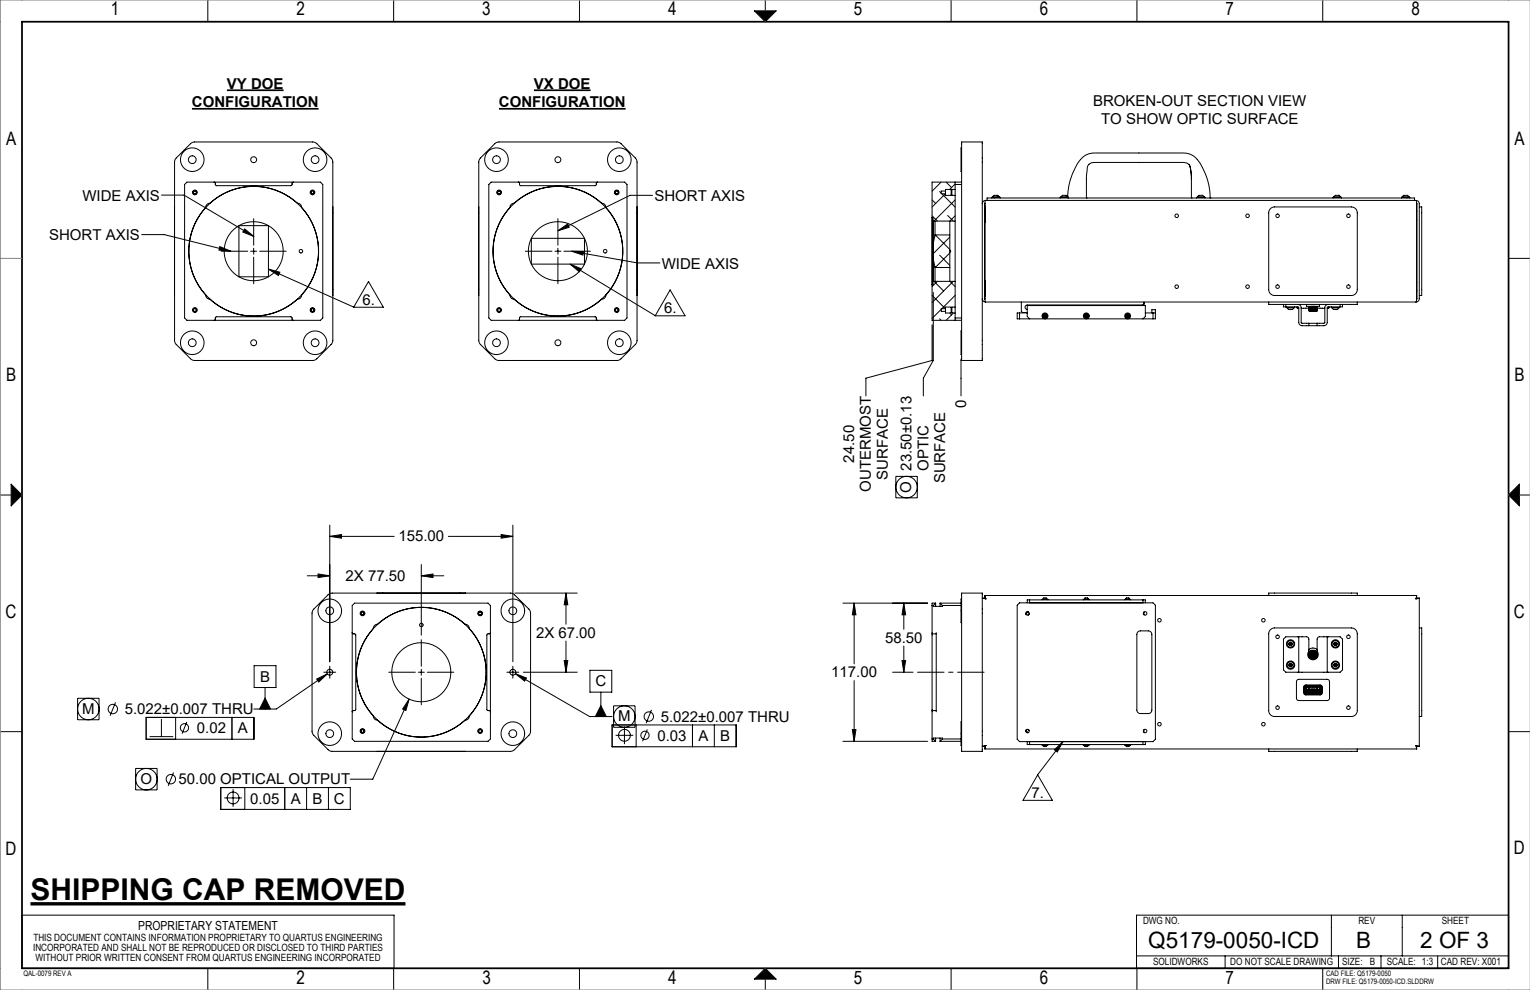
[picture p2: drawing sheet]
<svg xmlns="http://www.w3.org/2000/svg" width="432mm" height="279mm" viewBox="0 0 432 279" stroke-linecap="round" stroke-linejoin="round" font-family="sans-serif">
<g fill="none" stroke="#000" stroke-width=".28">
<path d="M58.7 0v6.1M111.1 0v6.1M163.5 0v6.1M212.9 3.1h6.1l-3 3zM216 0v3.1M268.4 0v6.1M320.9 0v6.1M373.3 0v6.1M45.6 55.1h6.3l19.7 11.6M49.3 58.4v1.7M49.3 58.4h.1M52.8 51.4h37.6l.7 .7v37.6l-.7 .7h-37.6l-.7-.7v-37.6z"/>
<path d="M53.8 40.6l1.2-.5h33.4l1 .5 4.3 4.4 .2 .8v50.4l-.5 1-4.4 4.3-.8 .2h-33.4l-1-.5-4.3-4.4-.2-.8v-50.4l.3-.9zM58.4 57.7l.6-.3a19.1 19.1 0 0 1 16.1-4.5 20.8 20.8 0 0 1 9.1 4.5l.6 .3 .3 .6a19 19 0 0 1 4.1 17.5 21.2 21.2 0 0 1-4.1 7.7l-.3 .6-.6 .3a19 19 0 0 1-17.5 4.1 21.2 21.2 0 0 1-7.7-4.1l-.6-.3-.3-.6a19.1 19.1 0 0 1-4.5-16.1 20.8 20.8 0 0 1 4.5-9.1zM60.4 51.4l.3 .2 .1 .7 .3 .1h21l.3-.1 .1-.7 .3-.2M93.9 58.4h.1M93.9 58.4v1.7M135.1 58.4v1.7M135.1 58.4h.1M138.6 51.4h37.7l.7 .7v37.6l-.7 .7h-37.7l-.6-.7v-37.6zM139.6 40.6l1.2-.5h33.5l1 .5 4.3 4.4 .2 .8v50.4l-.5 1-4.4 4.3-.8 .2h-33.5l-1-.5-4.3-4.4-.2-.8v-50.4l.4-.9zM144.3 57.7l.6-.3a19.1 19.1 0 0 1 16.1-4.5 20.8 20.8 0 0 1 9 4.5l.7 .3 .3 .6a19 19 0 0 1 4.1 17.5 21.2 21.2 0 0 1-4.1 7.7l-.3 .6-.7 .3a19 19 0 0 1-17.5 4.1 21.2 21.2 0 0 1-7.6-4.1l-.6-.3-.4-.6a19.1 19.1 0 0 1-4.4-16.1 20.8 20.8 0 0 1 4.4-9.1zM146.3 51.4l.3 .2 .1 .7 .3 .1h21l.2-.1 .1-.7 .3-.2M179.8 58.4h.1"/>
<path d="M179.8 58.4v1.7M184.2 55.1h-6.4l-20.3 10M263.1 56.4l1 1M265.2 54.1l.4 .4M265.6 51.4l-2.5 2.5M265.8 54.7l3.8 3.7M266.8 54.7l-3.7 3.7M266.8 53.9v.8M266.8 54.7v.4h2.8M266.8 53.9h-1.2v.8h1.2M267 51.4l1.6 1.5M268.4 53.6h.2v1.4h-.2z"/>
<path d="M269.6 51.9l-1.6 1.6M269.6 56.4l-6 6M269.6 52.1h1.8M269.6 51.4v39M269.6 53.5h-2.8v.4M271.4 40.1h5.8v61.6h-5.8zM271.4 41.7h-.2v6.7h.2M271.4 51.4h-8.3v10M278 58.2v4.4M278 58.2h.1M278 58.2h-.1M278 57.3v27.2"/>
<path d="M278.2 56.6a.94 .94 0 0 0-1 .9M278.2 56.6h121.4M278.2 56.6h.1M278.2 56.6l-.2 .9v26.8l.2 .9M278.6 56.6v-.7h120.6v.7M279.9 55.9v-.2h2.3v.2M280.1 55.6a1.19 1.19 0 0 1 1.9 0M280.1 55.6h1.9M280.1 55.6v.1M282 55.6v.1M299.2 55.9v-.2h2.4v.2M299.4 55.6a1.19 1.19 0 0 1 1.9 0"/>
<path d="M299.4 55.6h1.9M299.4 55.6v.1M301.3 55.6h.1M301.3 55.9h.1M301.3 55.6a19.9 19.9 0 0 1 3-9.8 5.4 5.4 0 0 1 5.5-2.6h22.2a7 7 0 0 1 5 1l1.7 1.9a20.6 20.6 0 0 1 2.8 9.8M301.3 55.6v.1M306.6 55.9l.2-7.6a2.13 2.13 0 0 1 2.8-2.5h22.7a3.2 3.2 0 0 1 3.3 .7l.6 2.7v6.7M306.6 55.9h.1M336.2 55.9h.1M337.7 55.9v-.2h2.4v.2M337.9 55.6h1.9M337.9 55.6v.1"/>
<path d="M339.4 55.1a1.05 1.05 0 0 0-1.5 .5M339.4 55.1h.1M339.4 55.1l.4 .5M339.8 55.6v.1M341.5 55.9h.1M358.5 58.9l1.2-.5h21.7a1.67 1.67 0 0 1 1.7 1.7v21.6a1.67 1.67 0 0 1-1.7 1.7h-21.7a1.67 1.67 0 0 1-1.6-1.7v-21.6zM376.2 55.9v-.2h2.4v.2M376.4 55.6h1.9M376.4 55.6v.1M377.9 55.1a1.05 1.05 0 0 0-1.5 .5M377.9 55.1h.1M377.9 55.1l.4 .5"/>
<path d="M378.3 55.6h.1M378.3 55.6v.1M395.5 55.9v-.2h2.4v.2M395.7 55.6a1.19 1.19 0 0 1 1.9 0M395.7 55.6h1.9M395.7 55.6v.1M397.6 55.6v.1M399.6 56.6l.2 .9M399.6 56.6a.94 .94 0 0 1 1 .9v26.8a.94 .94 0 0 1-1 .9M399.6 56.6h.1M399.8 57.3l.1 .2M399.8 57.5v26.8"/>
<path d="M399.8 59.7h.1M400.6 58.4h.6v25h-.6M40 66.2h6.3l18.8 4.7M62 69.6l3.1 1.3-3.3-.3zM62.4 70.9h7.5M67.4 63.7h8.4v14.4h-8.4zM69.1 64.6l2.5 2.1-3.1-1.2zM70.7 70.9h1.7M71.6 61.7v7.5M71.6 70.1v1.6M71.6 72.6v7.5M73.3 70.9h7.5"/>
<path d="M75.8 75.9l3.2 .9-.4 1zM75.8 75.9l24 10.8M104 79.5l4.2 7.2h-8.4zM148.3 70.9h7.5M150 67.3h15v7.2h-15zM156.6 70.9h1.7M157.5 61.7v7.5M157.5 70.1v1.6M157.5 72.6v7.5M157.5 65.1l2.7-1.9 .4 .9zM159.1 70.9h7.5M160.9 74.5l3.1 1.3-.5 .9z"/>
<path d="M160.9 74.5l24 14.6M161.3 70.9l3.4 .1-.2 1zM161.3 70.9l18.6 3.3h6.3M263.1 61.4v19M263.1 61.4h.2v19h-.2M263.1 60.9l1.4 1.5M263.1 61.5h.2M263.3 67.2l-.2 .2M263.3 76.2l-.2 .2M263.3 62.7l-.2 .2M263.3 62.4h6.3M263.3 79.4h6.3"/>
<path d="M263.4 62.4v6.3M263.4 73.1v6.3M263.4 68.7v4.4M263.4 73.1l.5 2.4M263.6 79.4l2.7 2.7M263.8 75.1l.3 .3M263.9 75.5v3.9M263.9 62.4v3.9M263.9 75.5h4.2M263.9 66.3h4.2M263.9 66.3l-.5 2.4M264 66.3l4.1 4.1"/>
<path d="M264.2 66.3l-.4 .4M264.5 79.4l-1.4 1.5M265.2 72l2.9 2.9M267.4 60.8l1.6 1.6M268.1 66.9l-4.7 4.7M268.1 71.4l-4.1 4.1M268.1 75.5v3.9M268.1 62.4v3.9M268.1 70.6l.2 .3-.2 .3M268.1 66.3v9.2M268.1 79.4l1.5 1.5M269 79.4l-5.9 6"/>
<path d="M269.6 60.9l-1.5 1.5M277.9 62.6h.1M278 79.2v4.4M278 62.6h.1M278 79.2h.1M278 79.2h-.1M399.8 62.1h.1M399.8 79.7h.1M425.7 72.9h6.1M49.3 81.7v1.7M49.3 83.4h.1M60.4 90.4l.3-.1 .1-.7 .3-.2h21l.3 .1 .1 .7 .3 .2"/>
<path d="M93.9 83.4h.1M93.9 81.7v1.7M135.1 81.7v1.7M135.1 83.4h.1M146.3 90.4l.3-.1v-.7l.4-.2h21l.2 .1 .1 .7 .3 .2M179.8 83.4h.1M179.8 81.7v1.7M189.1 81.8l4.2 7.3h-8.4zM263.1 91.7v10l-18.7 5v5M263.1 80.4v10h8.3M263.1 83.4l3.7 3.7M263.4 82.5v19.2l-2.8 5v5"/>
<path d="M265.2 90l.4 .4M265.6 87.3l-2.5 2.6M266.8 87.1v.8M266.8 87.9v.4h2.8M266.8 87.1h-1.2v.8h1.2M268 88.3l.6 .6M268.4 86.8h.2v1.4h-.2zM269.1 88.3l-2.1 2.1M269.6 83.4l-3.8 3.7M269.6 89.7h1.8M269.6 86.7h-2.8v.4M271.4 93.4h-.2v6.7h.2"/>
<path d="M277.2 84.3a.94 .94 0 0 0 1 .9M277.9 83.6h.1M278 83.6h.1M278.2 85.2h121.4M287.7 88.3v1.7M288.2 85.2v2.7l.4 .3h1.3M289.9 88.3h-2.8v1.7h39v-2.6h-1v.9M290.6 90l-.7-.7v-3.1h33.3v3.1l-.6 .7M294.7 89.3l.2 .1M294.7 89v.3M294.9 88.9l.2 .1M294.9 88.9l-.2 .1"/>
<path d="M295.1 89.3l-.2 .1M295.1 89v.3M306.4 89.3l.2 .1M306.4 89v.3M306.6 88.9l.2 .1M306.6 88.9l-.2 .1M306.8 89.3l-.2 .1M306.8 89v.3M318 89.3l.2 .1M318 89v.3M318.2 88.9l.3 .1M318.2 88.9l-.2 .1"/>
<path d="M318.5 89.3l-.3 .1M318.5 89v.3M322.9 85.7l-.4 .4h-32.6a.62 .62 0 0 0-.6 .6 .62 .62 0 0 0 .6 .6M322.9 85.2v1M323.2 88.3h2.9M325.4 88.3v1.7M358.1 85.2v.7h25v-.7M362.2 85.9v.7l4.3 .1v4.3a.94 .94 0 0 0 1 .9h1.9M362.9 85.9v.7M363.1 86.6v.2h2.3v-.2M363.3 86.9a1.2 1.2 0 0 0 1.9 0M363.3 86.9h1.9"/>
<path d="M363.3 86.8v.1M365.2 86.8v.1M365.9 86.7l.3 .3h.3M366.3 85.9a.94 .94 0 0 1 .9 1v4.2l2.2 .1M367.2 87h.7M367.9 87h.1M368.7 85.9v.6h3.7v-.6M369.4 91.9h2.3M369.4 91.2h2.3M369.4 91.2v.7M369.4 87h-1.5M369.4 87.4l.1 .2"/>
<path d="M369.4 87.1v.1M369.4 87v.1M369.4 87.2l.1 .1M369.4 87.6v.1M369.4 86.5h.1M369.4 87.1h.1M369.5 87.3l-.1 .1M369.5 87.6h-.1M369.8 86.5v.1M370 87.6l-.6 .1M370 87.6h.1M370.1 86.6l-.7 .1h.7"/>
<path d="M370.1 86.9l-.7 .1M370.1 87.1l-.7 .1M370.1 87h-.7M370.1 87.4h-.7M370.1 87.2h-.7M370.1 87.5h-.7M370.1 87.6h.9M370.1 86.6v.1M370.1 86.9v.1M370.1 87.1v.1M370.1 87.4v.1M370.1 87.6h.1"/>
<path d="M370.1 87.6h-.1M370.1 86.5h.8M371 86.9h.8l-.1 .1M371 87.2l.8-.1-.1 .1M371 87.4h.8l-.1 .1M371 86.6h-.9M371 86.9h-.9M371 87.1h-.9M371 86.9l-.9 .1M371 86.7h-.9M371 87.4h-.9M371 87.2h-.9"/>
<path d="M371 87.4l-.9 .1M371 87.6h-.9M371 87.6h.8M371 86.6v.1M371 86.9h.1M371 87.1v.1M371 87.4h.1M371 87.6h.1M371.7 87h1.5M371.7 87.2l-2.2 .1M371.7 87.5l-2.2 .1M371.7 87l-2.3 .1"/>
<path d="M371.7 86.5l.1 .1h-.8M371.7 87l.1 .1h-.8M371.7 87.2l.1 .1M371.7 87.5l.1 .1h-.8M371.7 91.2v.7M371.8 87.6l-1.6 .2 1.5-.1-.9 .2a1.27 1.27 0 0 1-1.4-.2M371.8 87.3l-.8 .1M371.8 86.6l-.8 .1M371.8 87.6l-.1 .1M371.8 86.6l-.1 .1 .1 .1M371.8 86.8l-.8 .1M371.8 86.5v.2"/>
<path d="M371.8 86.8v.1M371.8 87v.2M371.8 87.3v.1M371.8 87.5v.1M371.8 87.6h.1M373.2 87h.1M373.2 87h.7M374.8 85.9a.94 .94 0 0 0-.9 1v4.2l-2.2 .1M375.2 86.7l-.3 .3h-.3M375.7 86.6v.2h2.4v-.2M375.9 86.9a1.2 1.2 0 0 0 1.9 0M375.9 86.9h1.9"/>
<path d="M375.9 86.8v.1M377.8 86.8v.1M378.2 85.9v.7M378.9 85.9v.7l-4.3 .1v4.3a.94 .94 0 0 1-1 .9h-1.9M399.8 84.3l-.2 .9M399.8 82.1h.1M399.9 84.3l-.1 .2M271.2 101.3v10.4M.1 139.7h3M3.1 136.6l3.1 3.1-3.1 3.1zM252.8 134.4h6.1v6.1h-6.1zM428.8 139.7h3"/>
<path d="M428.8 136.6v6.2l-3.1-3.1zM93.1 151.4l3.3-.5v1zM93.1 148.2v38.6M93.1 151.4h18.2M118.9 159.3v20M126.5 151.4h18.2M141.4 150.9l3.3 .5-3.3 .5zM144.7 148.2v38.6M86.7 162.5h6.4M89.8 162l3.3 .5-3.3 .5zM92.6 167.9l1.2-.5h50.2l1 .3 4.4 4.3 .3 .9v33.5l-.2 .9-4.4 4.4-.9 .3-50.4 .1-1-.3-4.4-4.4-.3-1v-33.5l.3-.9zM99.4 178.6l.2 .3h.7l.1 .3v21l-.1 .3-.7 .1-.2 .3"/>
<path d="M99.4 170.9l.7-.7h37.6l.7 .7v37.7l-.7 .6h-37.6l-.7-.6zM105.7 176.5l.6-.3a19 19 0 0 1 17.5-4.1 21.2 21.2 0 0 1 7.7 4.1l.6 .3 .3 .6a19 19 0 0 1 4.2 17.5 21.2 21.2 0 0 1-4.2 7.7l-.3 .6-.6 .3a19.1 19.1 0 0 1-16.1 4.5 20.8 20.8 0 0 1-9.1-4.5l-.6-.3-.3-.6a19.1 19.1 0 0 1-4.5-16.1 20.8 20.8 0 0 1 4.5-9.1zM106.4 167.4h1.7M106.4 167.4h.1M118.9 162.5l3.3-.5v1zM118.9 162.5h6.4M129.7 167.4h1.7M131.4 167.4h.1M138.4 178.6l-.1 .2-.7 .1-.2 .3v21l.2 .3 .6 .1 .2 .3M145.3 167.4h17.6M159.7 167.4l.5 3.3h-1zM159.7 167.4v8.8"/>
<path d="M237.9 170.2h23.9M241.1 170.2l.5 3.3h-1.1zM241.1 170.2v17.2M255.1 170.2l.5 3.3h-1zM255.1 170.2v7.4M263.1 178.9v21.7M263.1 178.9h1.1M263.1 170.9h.3M263.4 170.9v.2h2.6v-.2M264.1 170.2h-1v8.7M264.1 170.2v.9M264.1 170.2l-.7 .7"/>
<path d="M264.2 178.6v22.3M265.3 170.2h5.9M265.3 170.2l.7 .7M265.3 170.2v.9M266 170.9h5.2M271.4 167.4h5.8v44.7h-5.8zM271.4 169.1h-.2v6.6h.2M277.2 168.8l1 .2zM278 168.1l.2 .9M278 168.1h121.8M278.2 169h.1M287.7 170.1h37.7l.7 .7v37.8l-.7 .7h-37.7l-.6-.7v-37.8z"/>
<path d="M289.9 170.1v-.8h33.3v.8M290.1 172.6l-.6 .7M290.2 173.4v.2zM290.2 172.7l-.6 .7M290.4 173.3l-.2 .1M290.5 173.3l-.3 .1M290.6 169.3v.8M294.1 169.3h1.6M294.3 169.1a.65 .65 0 0 1 .6-.4 .65 .65 0 0 1 .6 .4M294.3 169.1h1.2M294.3 169.1v.1M295.5 169.1v.1"/>
<path d="M305.7 169.3h1.7M306 169.1a.65 .65 0 0 1 .6-.4 .65 .65 0 0 1 .6 .4M306 169.1h1.2M306 169.1v.1M307.2 169.1v.1M317.4 169.3h1.7M317.7 169.1a.65 .65 0 0 1 .5-.4 .65 .65 0 0 1 .6 .4M317.7 169.1h1.1M317.7 169.1v.1M318.8 169.1v.1M321.1 178.3l.5-.2h2.5a1 1 0 0 1 1 1v21.3a1 1 0 0 1-1 1h-2.3a1 1 0 0 1-1-1v-21.3zM322.6 169.3v.8"/>
<path d="M322.9 172.7v.8M358.1 168.1v-.7h25v.7M358.5 177.7l1.2-.5h21.7a1.67 1.67 0 0 1 1.7 1.7v21.7a1.67 1.67 0 0 1-1.7 1.6h-21.7a1.67 1.67 0 0 1-1.6-1.6v-21.7zM366.5 179.7h2.4l.4 .3 .1 3.6a1.57 1.57 0 0 0 .1 2.2 1.57 1.57 0 0 0 2.2-.1 1.57 1.57 0 0 0 0-2.1l.1-3.6 .5-.3h2.3M366.5 179.7h-3.6l-.7 .7v8.7l.7 .6h3.6M366.5 179.7v10M374.6 179.7h3.6l.7 .7v8.7l-.7 .6h-3.6M374.6 179.7v10M399.6 169h.1M399.8 168.1l-.2 .9M400.6 177.2h.6v25h-.6M400.6 168.8l-1 .2"/>
<path d="M400.6 168.8v41.8M21.9 197.1h6.1v6h-6.1zM32.6 198.2l-1.5 3.8M71.7 187.9h6.2v6.1h-6.2zM74.8 197l1.5 3.1h-3zM74.8 194v6.1M89.4 191.6l3-1.4-2.5 2.3zM91.4 189.7h3.4M92.4 190.2l-14.4 9.9h-6.4M93.1 188v3.4M109.7 189.7h7.5M115.5 197.3l-.9 3.2-1-.4z"/>
<path d="M115.5 197.3l-10.3 22.6h-6.3M118.1 189.7h1.6M118.9 180.5v7.5M118.9 188.9v1.7M118.9 191.4v7.5M120.6 189.7h7.5M143.1 189.7h3.3M144.7 188v3.4M145.5 190.1l3.1 1.2-.5 .9zM145.5 190.1l20.9 12.1h6.4M147.7 189.7h15.2M159.2 186.4h1l-.5 3.3z"/>
<path d="M159.7 180.9v8.8M166.5 189.2h6.2v6.1h-6.2zM169.6 199.1l1.5 3.1h-3.1zM169.6 195.3v6.9M173.2 199.2h6v6.1h-6zM241.1 192.1v17.1M251.9 189.7h5.8M254.6 186.4h1l-.5 3.3zM255.1 182.3v7.4M363.9 181.9l.3 .2M363.9 181.9l.2 .2M363.9 187.9l.3 .2"/>
<path d="M363.9 187.9l.2 .2M363.9 181.5v.4M363.9 187.5v.4M364 181.5h.1M364 187.5h.1M364.1 182.1h.1M364.1 188.1h.1M364.3 181.3l.3 .3M364.3 181.3l-.4 .2M364.3 181.3l-.3 .2M364.3 181.3l.2 .2M364.3 187.3l.3 .3"/>
<path d="M364.3 187.3l-.4 .2M364.3 187.3l-.3 .2M364.3 187.3l.2 .2M364.5 182l-.3 .1M364.5 188l-.3 .1M364.6 181.6h.1M364.6 187.6h.1M364.6 181.6l-.1 .4M364.6 187.6l-.1 .4M366.1 191.9l.5-.2 8.3 .1 .3 .6v4.9l-.6 .4-8.4-.1-.3-.5v-4.7zM366.5 189.7h8.1M368.2 193.4l4.3-.1a1.35 1.35 0 0 1 .7 1.8l-.1 .7-.3 .3h-4.2a1.35 1.35 0 0 1-.7-1.8z"/>
<path d="M368.3 193.6l4.2-.1a1.42 1.42 0 0 1 .5 1.6v.5l-.4 .3-4 .1a1.19 1.19 0 0 1-.5-1.6zM368.3 194l-.2 .1v1.3l.2 .1M368.3 195.5h.2M368.3 194h.2M368.3 193.7l.3 .1-.2 .2zM368.3 195.7h.3M368.3 193.7v.3M368.3 195.5v.2M368.4 195.7h-.1M368.4 195.6h.1M368.4 195.5l.2 .2h-.2zM368.5 195.5l.1 .1"/>
<path d="M368.5 194.1h.1M368.5 194v1.5M368.5 194.4h.1M368.5 195h.1M368.5 195l.2 .6M368.5 194v.4M368.6 195.6l.1 .3M368.6 193.9l-.1 .1M368.6 195.6h3.9M368.6 193.9h3.9M368.6 195h-.1M368.6 194.4h.1"/>
<path d="M368.6 195h.1M368.6 194.4v.6M368.7 193.9l-.2 .1M368.7 193.5l-.1 .4M368.7 195.3h3.7M368.7 194.7l.1 .1M368.7 194.7v.6M368.7 194.7h3.7M368.8 194.8l-.1 .5M368.8 194.8h.2M369 194.7v.2h.4v-.2M369 194.9h.4"/>
<path d="M369.1 193.5h.1M369.2 195.9l-.1 .1M369.2 194.5h.4M369.2 194.7h.4M369.2 194.5v.2M369.2 194.5h-.2v.2M369.2 193.9h.1M369.2 195.6h.1M369.3 193.9h.1M369.3 193.9v.1M369.3 195.5l-.1 .1M369.3 195.5h.1"/>
<path d="M369.3 194v.1M369.3 195.4v.1M369.3 194h.1M369.3 195.4h.1M369.3 195.4h.5M369.3 194.1h.5M369.3 195.4l.1 .1M369.3 195.5v.1M369.4 183.3l.3-.2a1.83 1.83 0 0 1 2 .2M369.4 185.1l.3 .1M369.4 185.1h.1M369.4 184.4h.1"/>
<path d="M369.4 185.3l.9 .6M369.4 185h.1M369.4 184.4v.4M369.4 185.1h.2M369.4 184.4h.2M369.4 184.8v.1M369.4 193.9h-.1M369.4 194.8h.3M369.4 184.9v.1M369.6 194.5v.2M369.6 194.5h.5M369.6 185.1l.1 .1"/>
<path d="M369.6 184.4v.7M369.7 184.2l-.3 .2M369.7 184.2a1.02 1.02 0 0 1 1.5-.3 1.02 1.02 0 0 1 0 1.6 1.02 1.02 0 0 1-1.5-.3M369.7 184.2l-.1 .2M369.7 194.9h.4M369.7 194.7v.2h.4M369.7 193.9h.1M369.7 193.5h.1M369.7 195.9v.1M369.8 183.7l-.4 .4M369.8 193.9h.1M369.8 195.5h-.1"/>
<path d="M369.8 193.9v.2M369.8 193.9v.1M369.8 195.5h.1M369.8 194h.1M369.8 195.4v.2M369.8 195.4v.1M369.8 195.4h.1M369.8 195.5v.1M369.9 193.9l-.1 .2M369.9 193.9h-.1M369.9 195.6h.1M370.1 194.5h.3"/>
<path d="M370.1 194.5v.4M370.1 194.7h.3M370.1 194.8h.2M370.3 194.9h.5M370.3 194.7v.2h.5M370.4 195.5l-.1 .1M370.4 195.5h.1M370.4 195.5l.3-.2 .1 .3M370.4 194.5v.2M370.4 194.5h.3M370.5 185.1a.42 .42 0 0 1-.3-.6 .42 .42 0 0 1 .7 0 .42 .42 0 0 1-.3 .6M370.5 185.1h.1"/>
<path d="M370.6 193.5v.4M370.6 193.8h.1M370.6 193.9h.1M370.6 193.5h.1M370.6 185.1h.1M370.7 194.5h.4M370.7 194.7h.4M370.7 194.5v.2M370.8 194.8h.2M370.8 194.7v.2M370.8 195.6h.1M371 194.9h.4"/>
<path d="M371 194.7v.2h.4M371.1 194.5v.2M371.1 194.5h.5M371.2 193.9h.1M371.2 195.6h.1M371.3 193.9v.2M371.3 193.9v.1M371.3 195.5l-.1 .1M371.3 195.5h.1M371.3 195.4v.1M371.3 195.4h.1M371.3 195.4h.5"/>
<path d="M371.3 194.1h.5M371.3 194v.1M371.3 194h.1M371.3 195.5v.1M371.3 195.6h.1M371.4 193.5h.1M371.4 195.9v.1M371.4 193.9h-.1M371.4 194.7v.2M371.4 194.8h.3M371.6 194.5h.3M371.6 194.7h.3"/>
<path d="M371.6 194.5v.2M371.7 194.9h.4M371.7 194.7v.2h.4M371.7 193.9l.1 .1M371.8 184.4l-.1-.3a1.27 1.27 0 0 0-1.6-.6l-.4 .3-.3 .6M371.8 184.4a1.2 1.2 0 0 0-1.6-.7 1.16 1.16 0 0 1 1.4 .7 1.16 1.16 0 0 1-.7 1.5 1.16 1.16 0 0 1-1.5-.8M371.8 184.4a1.2 1.2 0 0 1-1 1.5M371.8 193.9v.1M371.8 195.5h-.1M371.8 195.6h.1M371.8 194h.1M371.8 194v.1"/>
<path d="M371.8 195.4v.2M371.8 195.4v.2v-.2M371.8 195.4h.1M371.8 195.5h.1M371.8 193.9h.1M371.8 195.5l.1 .1M371.9 193.9h.1M371.9 195.6h.1M371.9 193.9h-.1M371.9 194.5h.2v.4M371.9 194.5v.2M372 195.9v.1"/>
<path d="M372 193.5h.1M372.1 194.8h.2M372.3 194.8l.1 .5M372.4 194.7l-.1 .1M372.4 194.7v.6M372.4 193.5l.1 .4M372.5 193.9l.1 .1M372.5 194.4v.6M372.5 195h.1M372.5 194.4h.1M372.5 195.6l-.1 .3M372.5 193.8l.3-.1-.1 .3z"/>
<path d="M372.5 195.7h.3M372.6 195.4l-.1 .2M372.6 194.1h.1M372.6 195h.1M372.6 194.4h-.1M372.6 195.5h.2M372.6 194h.2M372.6 195.5l-.1 .1M372.6 194v1.5M372.6 194.4h.1M372.7 195.6h.1M372.7 195.5l.1 .2h-.3z"/>
<path d="M372.8 195.7h.1M372.8 193.7v.3M372.8 195.5v.2M372.8 194l.2 .1v1.3l-.2 .1M376.5 187.9l.3 .2M376.5 181.9l.3 .2M376.6 187.5l-.1 .4M376.6 181.5l-.1 .4M376.9 187.3l-.3 .2M376.9 181.3l-.3 .2M376.9 187.3h.1M376.9 181.3h.1"/>
<path d="M376.9 187.3l.4 .3M376.9 181.3l.4 .3M377.2 188l-.4 .1M377.2 188h.1M377.2 182l-.4 .1M377.2 182h.1M377.3 187.6l-.1 .4M377.3 181.6l-.1 .4M.1 206.5h6.1M38.3 216.9h6v6h-6zM41.2 202.5h30.4v6.1h-30.4zM42.2 207.9h6.7"/>
<path d="M45.6 202.9v5M49 218l-1.5 3.8M49.6 202.5v6.1M52.7 203.7l-1.3 3.4M65.5 202.5v6.1M106.4 212.1h25M172.8 204.6h35v6.2h-35zM173.7 207.5h5M176.2 205v5M179.5 204.6v6.2M182.7 205.9l-1.3 3.3M183.9 200.3l-1.5 3.8"/>
<path d="M195.4 204.6v6.2M201.6 204.6v6.2M237.9 209.2h23.9M240.5 205.9h1.1l-.5 3.3zM263.1 200.6v8.6h1M263.1 200.6h1.1M263.1 208.6h.3M263.4 208.6v-.3h2.6v.3M263.4 208.6l.7 .6M264.1 208.3v.9M265.3 209.2h5.9M265.3 208.3v.9"/>
<path d="M266 208.6h5.2M266 208.6l-.7 .6M271.4 203.7h-.2v6.7h.2M277.2 210.6l1-.2zM278 211.4h121.8M278.2 210.4l-.2 1M278.2 210.4h.1M289.5 206.2l.6 .6M289.6 206l.6 .7M289.9 209.3v.8h33.3v-.8M290.2 205.9v.1zM290.2 206l.3 .2"/>
<path d="M290.2 206l.2 .1M290.6 209.3v.8M292.9 218.7l4.1 7.2h-8.3zM294.1 210.1h1.6M294.3 210.3a.65 .65 0 0 0 .6 .4 .65 .65 0 0 0 .6-.4M294.3 210.3h1.2M294.3 210.3h.1M295.5 210.3h.1M297.6 211.6l2.4-2.3-1.6 2.9zM300 209.3l-7.1 9.3M305.7 210.1h1.7M306 210.3a.65 .65 0 0 0 .6 .4 .65 .65 0 0 0 .6-.4"/>
<path d="M306 210.3h1.2M306 210.3h.1M307.2 210.3h.1M317.4 210.1h1.7M317.7 210.3a.65 .65 0 0 0 .5 .4 .65 .65 0 0 0 .6-.4M317.7 210.3h1.1M317.7 210.3h.1M318.8 210.3h.1M322.6 209.3v.8M322.9 205.9v.8M358.1 211.4v.7h25v-.7M399.6 210.4h.1"/>
<path d="M399.6 210.4l1 .2M399.6 210.4l.2 1M425.7 206.5h6.1M62.3 222.3h36.6v6.1h-36.6zM63.3 225.2h5M65.8 222.7v5M69.1 222.3v6.1M80.4 222.3v6.1M86.5 222.3v6.1M92.7 222.3v6.1M6.2 258.3h105v15h-105zM320.7 258.3h105v15h-105z"/>
<path d="M375.7 258.3v11.5M395.7 258.3v11.5M58.7 273.3v6.1M111.1 273.3v6.1M163.5 273.3v6.1M216 276.3v3.1M216 273.3l3 3h-6.1zM268.4 273.3v6.1M320.7 269.8h105M320.9 273.3v6.1M345.7 269.8v3.5M373.3 273.3v6.1"/>
<path d="M377.7 269.8v3.5M389.7 269.8v3.5M405.7 269.8v3.5"/>
<circle cx="54.3" cy="45.1" r="3.3"/>
<circle cx="54.3" cy="45.1" r="1.1"/>
<circle cx="55" cy="54.3" r=".5"/>
<circle cx="55" cy="54.3" r=".4"/>
<circle cx="55" cy="54.3" r=".67"/>
<circle cx="71.6" cy="45.1" r=".84"/>
<circle cx="88.2" cy="54.3" r=".5"/>
<circle cx="88.2" cy="54.3" r=".67"/>
<circle cx="88.2" cy="54.3" r=".4"/>
<circle cx="88.9" cy="45.1" r="3.3"/>
<circle cx="88.9" cy="45.1" r="1.1"/>
<circle cx="140.1" cy="45.1" r="1.1"/>
<circle cx="140.1" cy="45.1" r="3.3"/>
<circle cx="140.9" cy="54.3" r=".5"/>
<circle cx="140.9" cy="54.3" r=".67"/>
<circle cx="140.9" cy="54.3" r=".4"/>
<circle cx="157.5" cy="45.1" r=".84"/>
<circle cx="174.1" cy="54.3" r=".5"/>
<circle cx="174.1" cy="54.3" r=".67"/>
<circle cx="174.1" cy="54.3" r=".4"/>
<circle cx="174.8" cy="45.1" r="3.3"/>
<circle cx="174.8" cy="45.1" r="1.1"/>
<circle cx="71.6" cy="70.9" r="18.3"/>
<circle cx="71.6" cy="70.9" r="8.3"/>
<circle cx="84.9" cy="70.9" r=".5"/>
<circle cx="157.5" cy="70.9" r="18.3"/>
<circle cx="157.5" cy="70.9" r="8.3"/>
<circle cx="170.8" cy="70.9" r=".5"/>
<circle cx="332.1" cy="60.9" r=".5"/>
<circle cx="352.1" cy="60.9" r=".5"/>
<circle cx="360.6" cy="60.9" r=".5"/>
<circle cx="380.6" cy="60.9" r=".5"/>
<circle cx="54.3" cy="96.7" r="3.3"/>
<circle cx="54.3" cy="96.7" r="1.1"/>
<circle cx="55" cy="87.5" r=".5"/>
<circle cx="55" cy="87.5" r=".4"/>
<circle cx="55" cy="87.5" r=".67"/>
<circle cx="71.6" cy="96.7" r=".84"/>
<circle cx="88.2" cy="87.5" r=".5"/>
<circle cx="88.2" cy="87.5" r=".67"/>
<circle cx="88.2" cy="87.5" r=".4"/>
<circle cx="88.9" cy="96.7" r="1.1"/>
<circle cx="88.9" cy="96.7" r="3.3"/>
<circle cx="140.1" cy="96.7" r="1.1"/>
<circle cx="140.1" cy="96.7" r="3.3"/>
<circle cx="140.9" cy="87.5" r=".5"/>
<circle cx="140.9" cy="87.5" r=".67"/>
<circle cx="140.9" cy="87.5" r=".4"/>
<circle cx="157.5" cy="96.7" r=".84"/>
<circle cx="174.1" cy="87.5" r=".5"/>
<circle cx="174.1" cy="87.5" r=".67"/>
<circle cx="174.1" cy="87.5" r=".4"/>
<circle cx="174.8" cy="96.7" r="1.1"/>
<circle cx="174.8" cy="96.7" r="3.3"/>
<circle cx="294.9" cy="89.2" r=".83"/>
<circle cx="294.9" cy="89.2" r=".58"/>
<circle cx="294.9" cy="89.2" r=".33"/>
<circle cx="306.6" cy="89.2" r=".33"/>
<circle cx="306.6" cy="89.2" r=".58"/>
<circle cx="306.6" cy="89.2" r=".83"/>
<circle cx="318.2" cy="89.2" r=".33"/>
<circle cx="318.2" cy="89.2" r=".58"/>
<circle cx="318.2" cy="89.2" r=".83"/>
<circle cx="332.1" cy="80.9" r=".5"/>
<circle cx="352.1" cy="80.9" r=".5"/>
<circle cx="360.6" cy="80.9" r=".5"/>
<circle cx="380.6" cy="80.9" r=".5"/>
<circle cx="255.9" cy="137.5" r="3"/>
<circle cx="93.1" cy="172.4" r="3.3"/>
<circle cx="93.1" cy="172.4" r="1.1"/>
<circle cx="102.3" cy="173.1" r=".67"/>
<circle cx="102.3" cy="173.1" r=".4"/>
<circle cx="102.3" cy="173.1" r=".5"/>
<circle cx="118.9" cy="176.4" r=".5"/>
<circle cx="135.5" cy="173.1" r=".67"/>
<circle cx="135.5" cy="173.1" r=".4"/>
<circle cx="135.5" cy="173.1" r=".5"/>
<circle cx="144.7" cy="172.4" r="1.1"/>
<circle cx="144.7" cy="172.4" r="3.3"/>
<circle cx="290" cy="173.1" r=".5"/>
<circle cx="323.2" cy="173.1" r=".5"/>
<circle cx="327.2" cy="175.1" r=".5"/>
<circle cx="356.6" cy="175.1" r=".5"/>
<circle cx="360.6" cy="179.7" r=".5"/>
<circle cx="380.6" cy="179.7" r=".5"/>
<circle cx="93.1" cy="189.7" r=".84"/>
<circle cx="118.9" cy="189.7" r="18.3"/>
<circle cx="118.9" cy="189.7" r="8.3"/>
<circle cx="144.7" cy="189.7" r=".84"/>
<circle cx="360.6" cy="199.7" r=".5"/>
<circle cx="364.2" cy="187.7" r=".07"/>
<circle cx="364.2" cy="187.7" r=".95"/>
<circle cx="364.2" cy="181.7" r=".95"/>
<circle cx="364.2" cy="181.7" r=".5"/>
<circle cx="364.2" cy="187.7" r=".5"/>
<circle cx="364.2" cy="181.7" r=".07"/>
<circle cx="364.2" cy="181.7" r="1.17"/>
<circle cx="364.2" cy="187.7" r="1.17"/>
<circle cx="370.6" cy="184.7" r=".55"/>
<circle cx="370.6" cy="184.7" r=".19"/>
<circle cx="370.6" cy="184.7" r=".43"/>
<circle cx="370.6" cy="184.7" r=".74"/>
<circle cx="370.6" cy="184.7" r=".72"/>
<circle cx="376.9" cy="181.7" r=".5"/>
<circle cx="376.9" cy="187.7" r=".5"/>
<circle cx="376.9" cy="181.7" r="1.17"/>
<circle cx="376.9" cy="187.7" r="1.17"/>
<circle cx="376.9" cy="187.7" r=".08"/>
<circle cx="376.9" cy="187.7" r=".95"/>
<circle cx="376.9" cy="181.7" r=".95"/>
<circle cx="376.9" cy="181.7" r=".07"/>
<circle cx="380.6" cy="199.7" r=".5"/>
<circle cx="24.9" cy="200.1" r="3"/>
<circle cx="31.8" cy="200.1" r="1.33"/>
<circle cx="41.3" cy="219.9" r="3"/>
<circle cx="48.2" cy="219.9" r="1.33"/>
<circle cx="52.1" cy="205.4" r="1.16"/>
<circle cx="93.1" cy="207.1" r="3.3"/>
<circle cx="93.1" cy="207.1" r="1.1"/>
<circle cx="102.3" cy="206.3" r=".67"/>
<circle cx="102.3" cy="206.3" r=".4"/>
<circle cx="102.3" cy="206.3" r=".5"/>
<circle cx="135.5" cy="206.3" r=".67"/>
<circle cx="135.5" cy="206.3" r=".4"/>
<circle cx="135.5" cy="206.3" r=".5"/>
<circle cx="144.7" cy="207.1" r="1.1"/>
<circle cx="144.7" cy="207.1" r="3.3"/>
<circle cx="176.2" cy="202.2" r="3"/>
<circle cx="176.2" cy="207.5" r="1.66"/>
<circle cx="182" cy="207.5" r="1.16"/>
<circle cx="183.1" cy="202.2" r="1.33"/>
<circle cx="290" cy="206.3" r=".5"/>
<circle cx="323.2" cy="206.3" r=".5"/>
<circle cx="327.2" cy="204.4" r=".5"/>
<circle cx="356.6" cy="204.4" r=".5"/>
<circle cx="65.8" cy="225.2" r="1.66"/>
</g>
<path d="M6.2 6.1h419.5v267.2h-419.5z" fill="none" stroke="#000" stroke-width=".5"/>
<path d="M216 3.1v3M431.8 0h-431.7v279.4h431.7M.1 72.9h6.1M3.1 139.7h3.1M425.7 139.7h3.1M216 273.3v3" fill="none" stroke="#808080" stroke-width=".28"/>
<path d="M428.8 136.6v6.2l-3.1-3.1zM212.9 276.3h6.1l-3-3zM3.1 136.6v6.2l3.1-3.1zM212.9 3.1l3.1 3 3-3z" fill-rule="evenodd" fill="#000"/>
<path d="M54.2 30.7h35.7M64.1 25.5h15.9M140.8 30.7h35.8M150.7 25.5h16" fill="none" stroke="#000" stroke-width=".47"/>
<path d="M8.6 255.1h105.8" fill="none" stroke="#000" stroke-width=".95" stroke-linecap="butt"/>
<path d="M277.7 189.7h-18.7" fill="none" stroke="#000" stroke-width=".28" stroke-dasharray="15.2 1.3 1.3 1.3" stroke-dashoffset="7.8"/>
<path d="M93.1 151.4l3.3-.5v1zM141.4 150.9l3.3 .5-3.3 .5zM89.8 162l3.3 .5-3.3 .5zM118.9 162.5l3.3-.5v1zM159.2 186.4h1l-.5 3.3zM159.7 167.4l.5 3.3h-1zM89.4 191.6l.5 .9 2.5-2.3zM145.5 190.1l2.6 2.1 .5-.9zM115.5 197.3l-1.9 2.8 1 .4zM74.8 197l1.5 3.1h-3zM169.6 199.1l1.5 3.1h-3.1zM255.1 170.2l.5 3.3h-1zM254.6 186.4h1l-.5 3.3zM241.1 170.2l.5 3.3h-1.1zM240.5 205.9h1.1l-.5 3.3zM297.6 211.6l2.4-2.3-1.6 2.9zM157.5 65.1l2.7-1.9 .4 .9zM161.3 70.9l3.4 .1-.2 1zM160.9 74.5l3.1 1.3-.5 .9zM62 69.6l3.1 1.3-3.3-.3zM69.1 64.6l2.5 2.1-3.1-1.2zM75.8 75.9l3.2 .9-.4 1z" fill="#000"/>
<text font-size="8.5" x="8.6" y="254.1">SHIPPING CAP REMOVED</text>
<g font-size="6.3">
<text x="324.1" y="267.5">Q5179-0050-ICD</text>
<text x="382.7" y="267.5">B</text>
<text x="400.8" y="267.5">2 OF 3</text>
</g>
<g font-size="5.2">
<text x="31.2" y="4.3">1</text>
<text x="83.7" y="4.4">2</text>
<text x="136.1" y="4.4">3</text>
<text x="188.6" y="4.3">4</text>
<text x="241" y="4.4">5</text>
<text x="293.5" y="4.3">6</text>
<text x="345.9" y="4.3">7</text>
<text x="398.3" y="4.4">8</text>
<text x="1.7" y="40.8">A</text>
<text x="427.4" y="40.8">A</text>
<text x="1.7" y="107.6">B</text>
<text x="427.4" y="107.5">B</text>
<text x="1.6" y="174.4">C</text>
<text x="427.3" y="174.4">C</text>
<text x="1.6" y="241.2">D</text>
<text x="427.3" y="241.2">D</text>
<text x="83.7" y="277.6">2</text>
<text x="136.1" y="277.6">3</text>
<text x="188.6" y="277.6">4</text>
<text x="241" y="277.6">5</text>
<text x="293.5" y="277.6">6</text>
<text x="345.9" y="277.6">7</text>
</g>
<g font-size="4.2">
<text x="64.1" y="25">VY DOE</text>
<text x="150.7" y="25">VX DOE</text>
<text x="308.5" y="29.8">BROKEN-OUT SECTION VIEW</text>
<text x="54.2" y="30.2">CONFIGURATION</text>
<text x="140.8" y="30.2">CONFIGURATION</text>
<text x="310.7" y="35">TO SHOW OPTIC SURFACE</text>
<text x="23.2" y="56.6">WIDE AXIS</text>
<text x="184.7" y="56.7">SHORT AXIS</text>
<text x="13.9" y="67.8">SHORT AXIS</text>
<text x="186.7" y="75.8">WIDE AXIS</text>
<text x="102.3" y="85.9">6.</text>
<text x="187.4" y="88.3">6.</text>
<text x="272.6" y="115.3" transform="rotate(-90 272.6 115.3)">0</text>
<text x="241.1" y="130.6" transform="rotate(-90 241.1 130.6)">24.50</text>
<text x="250.5" y="135.4" transform="rotate(-90 250.5 135.4)">SURFACE</text>
<text x="257.3" y="132.9" transform="rotate(-90 257.3 132.9)">23.50±0.13</text>
<text x="262" y="132.8" transform="rotate(-90 262 132.8)">OPTIC</text>
<text x="266.7" y="136.4" transform="rotate(-90 266.7 136.4)">SURFACE</text>
<text x="245.8" y="138.8" transform="rotate(-90 245.8 138.8)">OUTERMOST</text>
<text x="257.2" y="139.1" transform="rotate(-90 257.2 139.1)">O</text>
<text x="112.4" y="152.8">155.00</text>
<text x="97.5" y="163.9">2X 77.50</text>
<text x="151.3" y="180">2X 67.00</text>
<text x="249.8" y="181.4">58.50</text>
<text x="234.6" y="191.1">117.00</text>
<text x="73.4" y="192.4">B</text>
<text x="168" y="193.7">C</text>
<text x="23.2" y="201.4">M</text>
<text x="35.2" y="201.5">5.022±0.007 THRU</text>
<text x="174.4" y="203.5">M</text>
<text x="186.5" y="203.6">5.022±0.007 THRU</text>
<text x="55.6" y="207">0.02</text>
<text x="67.1" y="207">A</text>
<text x="185.5" y="209.1">0.03</text>
<text x="197.1" y="209.1">A</text>
<text x="203.3" y="209.1">B</text>
<text x="39.7" y="221.2">O</text>
<text x="50.4" y="221.3">50.00 OPTICAL OUTPUT</text>
<text x="70.6" y="226.8">0.05</text>
<text x="82" y="226.8">A</text>
<text x="88.2" y="226.8">B</text>
<text x="94.2" y="226.8">C</text>
<text x="291.1" y="225.2">7.</text>
</g>
<text font-size="3.5" x="39" y="262.5">PROPRIETARY STATEMENT</text>
<g font-size="2.8">
<text x="322.6" y="260.8">DWG NO.</text>
<text x="383.4" y="260.8">REV</text>
<text x="406.9" y="260.8">SHEET</text>
<text x="9.3" y="268.3">INCORPORATED AND SHALL NOT BE REPRODUCED OR DISCLOSED TO THIRD PARTIES</text>
<text x="9.4" y="265.5">THIS DOCUMENT CONTAINS INFORMATION PROPRIETARY TO QUARTUS ENGINEERING</text>
<text x="10" y="271.1">WITHOUT PRIOR WRITTEN CONSENT FROM QUARTUS ENGINEERING INCORPORATED</text>
<text x="325.4" y="272.3">SOLIDWORKS</text>
<text x="347.2" y="272.3">DO NOT SCALE DRAWING</text>
<text x="378.8" y="272.3">SIZE:</text>
<text x="386.6" y="272.3">B</text>
<text x="391.4" y="272.3">SCALE: 1:3</text>
<text x="406.7" y="272.3">CAD REV: X001</text>
</g>
<g font-size="2.1">
<text x="6.6" y="275.4">QAL-0079 REV A</text>
<text x="374.2" y="275.5">CAD FILE: Q5179-0050</text>
<text x="374.2" y="277.7">DRW FILE: Q5179-0050-ICD.SLDDRW</text>
</g>
</svg>
